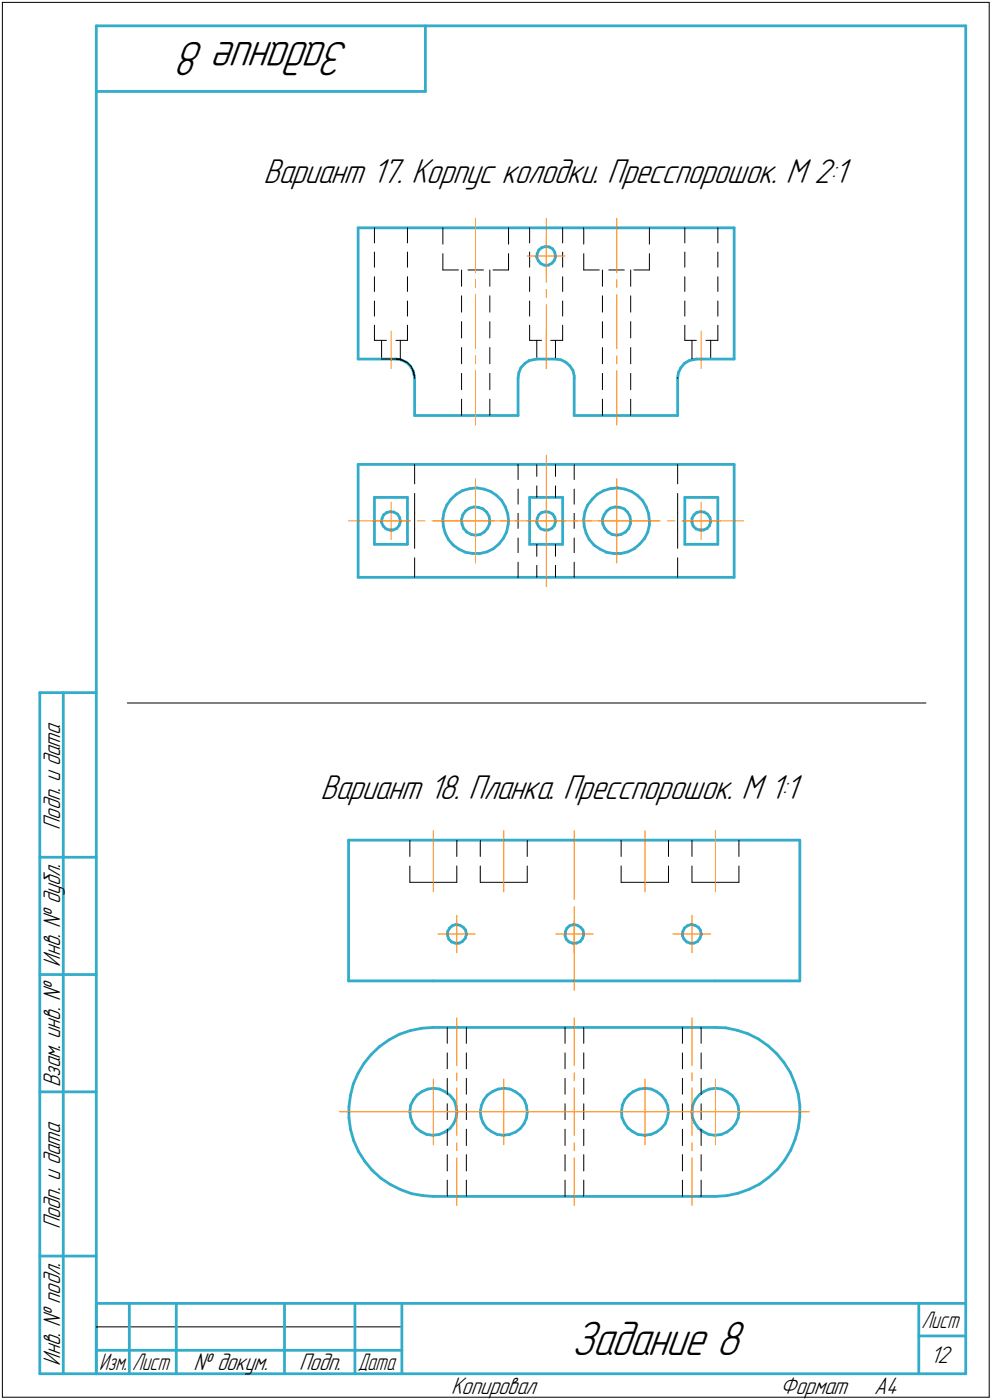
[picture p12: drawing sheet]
<svg xmlns="http://www.w3.org/2000/svg" width="211mm" height="298mm" viewBox="0 0 211 298" stroke-linecap="round" stroke-linejoin="round" font-family="sans-serif">
<g fill="none" stroke="#ff8000" stroke-width=".21">
<path d="M101.2 59.5v1.7zM101.2 46.5v11.6zM112.2 54.5h4zM116.2 46.5v13.6zM116.2 54.5h4zM116.2 54.5v4zM116.2 50.5v4zM131.2 59.5v1.7zM131.2 46.5v11.6zM83.2 70.5v8zM101.2 78.9v11.6zM101.2 75.8v1.7z"/>
<path d="M101.2 62.7v11.6zM116.2 61.6v1.7zM116.2 64.9v13.6zM116.2 70.5v8zM131.2 78.9v11.6zM131.2 75.8v1.7zM131.2 62.7v11.6zM149.2 70.5v8zM116.2 96.9v11zM74.2 110.9h13.2zM79.2 110.9h4zM83.2 110.9h4z"/>
<path d="M83.2 110.9v4zM83.2 106.9v4zM88.8 110.9h1.6zM91.9 110.9h13.2zM92.2 110.9h9zM101.2 110.9h9zM101.2 110.9v9zM101.2 101.9v9zM106.6 110.9h1.5zM109.6 110.9h13.2zM112.2 110.9h4zM116.2 114v10.9z"/>
<path d="M116.2 110.9h4zM116.2 110.9v4zM116.2 106.9v4zM122.2 110.9h9zM124.3 110.9h1.6zM127.3 110.9h13.2zM131.2 110.9h9zM131.2 110.9v9zM131.2 101.9v9zM142 110.9h1.6zM145.1 110.9h13.1zM145.2 110.9h4z"/>
<path d="M149.2 110.9h4zM149.2 110.9v4zM149.2 106.9v4zM92.2 176.9v13zM107.2 176.9v13zM122.2 176.9v14.6zM137.2 176.9v13zM152.2 176.9v13zM93.2 198.9h4zM97.2 198.9h4zM97.2 198.9v4zM97.2 194.9v4z"/>
<path d="M118.2 198.9h4zM122.2 198.9h4zM122.2 198.9v4zM122.2 194.9v4zM122.2 193v1.7zM122.2 196.3v14.6zM143.2 198.9h4zM147.2 198.9h4zM147.2 198.9v4zM147.2 194.9v4zM97.2 216.7v10.2zM122.2 216.7v10.2z"/>
<path d="M147.2 216.7v10.2zM72.2 236.7h16.4zM85.2 236.7h7zM90.1 236.7h1.5zM92.2 236.7h7zM92.2 236.7v7.1zM92.2 229.8v6.9zM93.1 236.7h16.4zM97.2 228.4v1.7zM97.2 231.6v10.2zM100.2 236.7h7zM107.2 236.7h7z"/>
<path d="M107.2 236.7v7.1zM107.2 229.8v6.9zM111 236.7h1.5zM114 236.7h16.4zM122.2 228.4v1.7zM122.2 231.6v10.2zM130.2 236.7h7zM131.9 236.7h1.5zM135 236.7h16.3zM137.2 236.7h7zM137.2 236.7v7.1zM137.2 229.8v6.9z"/>
<path d="M145.2 236.7h7zM147.2 228.4v1.7zM147.2 231.6v10.2zM152.2 236.7h7zM152.2 236.7v7.1zM152.2 229.8v6.9zM152.8 236.7h1.5zM155.9 236.7h16.3zM97.2 243.3v1.7zM97.2 246.5v10.2zM122.2 243.3v1.7zM122.2 246.5v10.2z"/>
<path d="M147.2 243.3v1.7zM147.2 246.5v10.2z"/>
</g>
<g fill="none" stroke="#33acca" stroke-width=".59">
<path d="M20.5 5.5v287zM20.5 5.5h185zM20.5 19.5h70zM90.5 5.5v14zM205.5 5.5v287zM76.2 48.5v28zM76.2 48.5h80zM114.2 54.8l.4 .7zM114.3 54l-.1 .8zM114.6 55.5l.5 .6zM114.6 53.3l.6-.6zM114.6 53.3l-.3 .7z"/>
<path d="M115.1 56.1l.7 .4zM115.2 52.7l.9-.2zM115.8 56.5h.9zM116.1 52.5l.7 .1zM116.7 56.5l.7-.5zM116.8 52.6l.8 .4zM117.6 53l.4 .7zM117.9 55.5l-.5 .5zM118 53.7l.2 .8zM118.2 54.7l-.3 .8zM118.2 54.5v.2zM156.2 48.5v28z"/>
<path d="M76.2 76.5h8zM84.2 76.5l1.1 .1zM85.3 76.6l1.1 .5zM86.4 77.1l.9 .8zM87.3 77.9l.6 1zM87.9 78.9l.2 1.1zM110.4 79.3l-.2 1.2zM110.8 78.3l-.4 1zM111.7 77.4l-.9 .9zM111.7 77.4l.9-.6zM112.6 76.8l1.1-.3zM113.7 76.5h.5z"/>
<path d="M114.2 76.5h4zM118.2 76.5l1.2 .1zM119.4 76.6l1 .5zM120.4 77.1l.8 .8zM121.2 77.9l.7 1zM121.9 78.9l.3 1.1zM144.4 79.3l-.2 1.2zM144.9 78.3l-.5 1zM145.6 77.4l-.7 .9zM145.6 77.4l1-.6zM146.6 76.8l1.1-.3zM147.7 76.5h.5z"/>
<path d="M148.2 76.5h8zM76.2 98.9v24zM76.2 98.9h80zM88.1 80l.1 .5zM88.2 88.5h22zM88.2 80.5v8zM110.2 80.5v8zM122.2 88.5h22zM122.2 80.5v8zM122.2 80v.5zM144.2 80.5v8zM156.2 98.9v24z"/>
<path d="M79.7 105.9v10zM79.7 105.9h7zM79.7 115.9h7zM81.2 111.3l.3 .7zM81.3 110.4l-.1 .9zM81.5 112l.6 .6zM81.6 109.6l.7-.5zM81.6 109.6l-.3 .8zM82.1 112.6l.8 .3zM82.3 109.1l.8-.1zM82.9 112.9h.8zM83.1 109l.7 .1z"/>
<path d="M83.7 112.9l.7-.4zM83.8 109.1l.8 .4zM84.6 109.5l.4 .7zM84.9 111.9l-.5 .6zM85 110.2l.2 .7zM85.2 111.1l-.3 .8zM85.2 110.9v.2zM86.7 105.9v10zM94.2 110.5l.1 1.5zM94.3 112l.4 1.5zM94.5 109l-.3 1.5zM94.7 113.5l.7 1.4z"/>
<path d="M95.1 107.5l-.6 1.5zM95.4 114.9l1 1.2zM95.9 106.3l1.2-1.1zM95.9 106.3l-.8 1.2zM96.4 116.1l1.2 .8zM97.1 105.2l1.3-.7zM97.6 116.9l1.5 .7zM98.2 110.6l.1 1zM98.3 111.6l.3 .9zM98.4 104.5l1.5-.4zM98.5 109.6l-.3 1zM98.6 112.5l.7 .8z"/>
<path d="M99.1 108.8l.8-.6zM99.1 108.8l-.6 .8zM99.1 117.6l1.5 .3zM99.3 113.3l.9 .5zM99.9 108.2l.9-.3zM99.9 104.1l1.5-.2zM100.2 113.8l1 .2zM100.6 117.9h1.5zM100.8 107.9l1.1 .1zM101.2 114l1-.2zM101.4 103.9l1.6 .2zM101.9 108l.9 .4z"/>
<path d="M102.1 117.9l1.5-.4zM102.2 113.8l.8-.5zM102.8 108.4l.7 .7zM103 104.1l1.4 .5zM103.5 109.1l.6 .8zM103.6 117.5l1.4-.7zM103.7 112.5l-.7 .8zM104.1 109.9l.1 1zM104.1 111.6l-.4 .9zM104.2 110.9l-.1 .7zM104.4 104.6l1.3 .9zM105 116.8l1.2-1z"/>
<path d="M105.7 105.5l1.1 1.1zM106.8 106.6l.7 1.3zM107.1 114.6l-.9 1.2zM107.5 107.9l.5 1.5zM107.8 113.3l-.7 1.3zM108 109.4l.2 1.5zM108.1 111.8l-.3 1.5zM108.2 110.9l-.1 .9zM112.7 105.9v10zM112.7 105.9h7zM112.7 115.9h7zM114.2 111.3l.4 .7z"/>
<path d="M114.3 110.4l-.1 .9zM114.6 112l.5 .6zM114.6 109.6l.6-.5zM114.6 109.6l-.3 .8zM115.1 112.6l.7 .3zM115.2 109.1l.9-.1zM115.8 112.9h.9zM116.1 109l.7 .1zM116.7 112.9l.7-.4zM116.8 109.1l.8 .4zM117.6 109.5l.4 .7zM117.9 111.9l-.5 .6z"/>
<path d="M118 110.2l.2 .7zM118.2 111.1l-.3 .8zM118.2 110.9v.2zM119.7 105.9v10zM124.2 110.5l.1 1.5zM124.3 112l.4 1.5zM124.5 109l-.3 1.5zM124.7 113.5l.7 1.4zM125.1 107.5l-.6 1.5zM125.4 114.9l1 1.2zM126 106.3l1.1-1.1zM126 106.3l-.9 1.2z"/>
<path d="M126.4 116.1l1.3 .8zM127.1 105.2l1.3-.7zM127.7 116.9l1.3 .7zM128.2 110.6l.1 1zM128.3 111.6l.4 .9zM128.4 104.5l1.5-.4zM128.5 109.6l-.3 1zM128.7 112.5l.7 .8zM129 117.6l1.6 .3zM129.1 108.8l.8-.6zM129.1 108.8l-.6 .8zM129.4 113.3l.8 .5z"/>
<path d="M129.9 108.2l1-.3zM129.9 104.1l1.5-.2zM130.2 113.8l1 .2zM130.6 117.9h1.5zM130.9 107.9l1 .1zM131.2 114l1-.2zM131.4 103.9l1.5 .2zM131.9 108l.9 .4zM132.1 117.9l1.5-.4zM132.2 113.8l.9-.5zM132.8 108.4l.7 .7zM132.9 104.1l1.5 .5z"/>
<path d="M133.5 109.1l.5 .8zM133.6 117.5l1.4-.7zM133.8 112.5l-.7 .8zM134 109.9l.2 1zM134.1 111.6l-.3 .9zM134.2 110.9l-.1 .7zM134.4 104.6l1.2 .9zM135 116.8l1.1-1zM135.6 105.5l1.1 1.1zM136.7 106.6l.8 1.3zM137.2 114.6l-1.1 1.2zM137.5 107.9l.5 1.5z"/>
<path d="M137.8 113.3l-.6 1.3zM138 109.4l.2 1.5zM138.2 111.8l-.4 1.5zM138.2 110.9v.9zM145.7 105.9h7zM145.7 105.9v10zM145.7 115.9h7zM147.2 110.4v.9zM147.2 111.3l.3 .7zM147.5 112l.6 .6zM147.7 109.6l.6-.5zM147.7 109.6l-.5 .8z"/>
<path d="M148.1 112.6l.7 .3zM148.3 109.1l.7-.1zM148.8 112.9h.9zM149 109l.9 .1zM149.7 112.9l.8-.4zM149.9 109.1l.6 .4zM150.5 109.5l.5 .7zM151 111.9l-.5 .6zM151 110.2l.2 .7zM151.2 111.1l-.2 .8zM151.2 110.9v.2zM152.7 105.9v10z"/>
<path d="M76.2 122.9h80zM8.5 147.5v145zM8.5 147.5h12zM13.5 147.5v145zM74.2 178.9v30zM74.2 178.9h18zM92.2 178.9h60zM152.2 178.9h18zM170.2 178.9v30zM8.5 182.5h12zM95.2 198.4v.8zM95.2 199.2l.3 .8z"/>
<path d="M95.5 200l.6 .6zM95.7 197.6l.6-.5zM95.7 197.6l-.5 .8zM96.3 197.1l.7-.3zM97 196.8l.9 .2zM97.9 197l.7 .4zM98.6 197.4l.5 .6zM99 199.8l-.6 .7zM99.1 198l.1 .9zM99.2 199.1l-.2 .7zM99.2 198.9v.2zM120.2 199.2l.3 .8z"/>
<path d="M120.3 198.4l-.1 .8zM120.5 200l.6 .6zM120.6 197.6l.6-.5zM120.6 197.6l-.3 .8zM121.2 197.1l.9-.3zM122.1 196.8l.8 .2zM122.9 197l.6 .4zM123.5 197.4l.5 .6zM124 199.8l-.6 .7zM124 198l.2 .9zM124.2 199.1l-.2 .7zM124.2 198.9v.2z"/>
<path d="M145.2 199.2l.3 .8zM145.3 198.4l-.1 .8zM145.5 200l.6 .6zM145.6 197.6l.7-.5zM145.6 197.6l-.3 .8zM146.3 197.1l.8-.3zM147.1 196.8l.7 .2zM147.8 197l.8 .4zM148.6 197.4l.4 .6zM148.9 199.8l-.5 .7zM149 198l.2 .9zM149.2 199.1l-.3 .7z"/>
<path d="M149.2 198.9v.2zM8.5 207.5h12zM74.2 208.9h18zM87.3 219.5l2.4-.6zM89.7 218.9l2.5-.1zM92.2 208.9h60zM92.2 218.8h60zM96.1 200.6l.8 .2zM96.9 200.8h.8zM97.7 200.8l.7-.3zM121.1 200.6l.7 .2zM121.8 200.8h.9z"/>
<path d="M122.7 200.8l.7-.3zM146.1 200.6l.7 .2zM146.8 200.8h.9zM147.7 200.8l.7-.3zM152.2 208.9h18zM152.2 218.8l2.2 .1zM154.4 218.9l2.4 .5zM156.8 219.4l2.4 .7zM8.5 232.5h12zM74.3 235.6v2.5zM74.3 238.1l.3 2.4zM74.6 233.2l-.3 2.4z"/>
<path d="M75.2 230.8l-.6 2.4zM76.2 228.5l-1 2.3zM77.5 226.4l-1.3 2.1zM79 224.5l1.8-1.7zM79 224.5l-1.5 1.9zM80.8 222.8l2-1.4zM82.8 221.4l2.2-1.2zM85 220.2l2.3-.7zM87.2 236.6l.2 1.3zM87.4 235.4l-.2 1.2zM87.4 237.9l.4 1.2zM87.8 239.1l.8 1.1z"/>
<path d="M88 234.2l-.6 1.2zM88.7 233.2l1.1-.8zM88.7 233.2l-.7 1zM89.8 232.4l1.2-.5zM91 231.9l1.3-.2zM92.3 231.7l1.3 .2zM93.6 231.9l1.1 .6zM94.7 232.5l1.1 .8zM95.8 233.3l.8 1zM96.5 239.3l-.7 1zM96.6 234.3l.4 1.2zM97 238.1l-.5 1.2z"/>
<path d="M97 235.5l.2 1.3zM97.2 236.8l-.2 1.3zM102.2 236.6l.2 1.3zM102.4 237.9l.4 1.2zM102.4 235.4l-.2 1.2zM102.8 239.1l.7 1.1zM103 234.2l-.6 1.2zM103.7 233.2l1.1-.8zM103.7 233.2l-.7 1zM104.8 232.4l1.2-.5zM106 231.9l1.3-.2zM107.3 231.7l1.2 .2z"/>
<path d="M108.5 231.9l1.2 .6zM109.7 232.5l1 .8zM110.7 233.3l.9 1zM111.5 239.3l-.8 1zM111.6 234.3l.4 1.2zM112 238.1l-.5 1.2zM112 235.5l.2 1.3zM112.2 236.8l-.2 1.3zM132.2 236.6l.1 1.3zM132.3 237.9l.5 1.2zM132.4 235.4l-.2 1.2zM132.8 239.1l.8 1.1z"/>
<path d="M132.9 234.2l-.5 1.2zM133.8 233.2l1-.8zM133.8 233.2l-.9 1zM134.8 232.4l1.2-.5zM136 231.9l1.3-.2zM137.3 231.7l1.3 .2zM138.6 231.9l1.2 .6zM139.8 232.5l1 .8zM140.8 233.3l.8 1zM141.6 239.3l-.9 1zM141.6 234.3l.5 1.2zM142 238.1l-.4 1.2z"/>
<path d="M142.1 235.5l.1 1.3zM142.2 236.8l-.2 1.3zM147.2 236.6l.1 1.3zM147.3 237.9l.5 1.2zM147.4 235.4l-.2 1.2zM147.8 239.1l.8 1.1zM147.9 234.2l-.5 1.2zM148.8 233.2l1-.8zM148.8 233.2l-.9 1zM149.8 232.4l1.2-.5zM151 231.9l1.3-.2zM152.3 231.7l1.3 .2z"/>
<path d="M153.6 231.9l1.2 .6zM154.8 232.5l1 .8zM155.8 233.3l.7 1zM156.5 239.3l-.8 1zM156.5 234.3l.6 1.2zM157.1 238.1l-.6 1.2zM157.1 235.5l.1 1.3zM157.2 236.8l-.1 1.3zM159.2 220.1l2.2 1.1zM161.4 221.2l2 1.5zM163.4 222.7l1.9 1.7zM165.3 224.4l1.5 1.8z"/>
<path d="M166.8 226.2l1.3 2.1zM168.1 228.3l1 2.2zM169.1 230.5l.7 2.4zM169.8 232.9l.4 2.5zM170.2 237.8l-.4 2.5zM170.2 235.4v2.4zM74.6 240.5l.7 2.4zM75.3 242.9l1 2.3zM76.3 245.2l1.3 2.1zM77.6 247.3l1.6 1.9zM79.2 249.2l1.8 1.7zM81 250.9l2.1 1.3z"/>
<path d="M83.1 252.2l2.2 1.1zM85.3 253.3l2.2 .9zM87.5 254.2l2.5 .4zM88.6 240.2l1 .8zM89.6 241l1.2 .6zM90 254.6l2.2 .2zM90.8 241.6l1.2 .1zM92 241.7h.2zM92.2 254.8h60zM92.2 241.7l1.3-.1zM93.5 241.6l1.2-.6zM94.7 241l1.1-.7z"/>
<path d="M103.5 240.2l1.1 .8zM104.6 241l1.1 .6zM105.7 241.6l1.3 .1zM107 241.7h.2zM107.2 241.7l1.3-.1zM108.5 241.6l1.2-.6zM109.7 241l1-.7zM133.6 240.2l1 .8zM134.6 241l1.1 .6zM135.7 241.6l1.4 .1zM137.1 241.7h.1zM137.2 241.7l1.3-.1z"/>
<path d="M138.5 241.6l1.2-.6zM139.7 241l1-.7zM148.6 240.2l1 .8zM149.6 241l1.2 .6zM150.8 241.6l1.3 .1zM152.1 241.7h.1zM152.2 254.8l2.5-.2zM152.2 241.7l1.3-.1zM153.5 241.6l1.2-.6zM154.7 254.6l2.4-.5zM154.7 241l1-.7zM157.1 254.1l2.3-.9z"/>
<path d="M159.4 253.2l2.2-1.1zM161.6 252.1l2-1.4zM163.6 250.7l1.8-1.7zM167 247.1l-1.6 1.9zM168.2 244.9l-1.2 2.2zM169.2 242.7l-1 2.2zM169.8 240.3l-.6 2.4zM8.5 267.5h12zM20.5 277.5h185zM20.5 277.5v15zM27.5 277.5v15zM37.5 277.5v15z"/>
<path d="M60.5 277.5v15zM75.5 277.5v15zM85.5 277.5v15zM195.5 277.5v15zM8.5 292.5h12zM20.5 292.5h185zM20.5 287.5h7zM27.5 287.5h10zM37.5 287.5h23zM60.5 287.5h15zM75.5 287.5h10zM195.5 284.5h10z"/>
</g>
<g fill="none" stroke="#000" stroke-width=".21">
<path d="M.5 .5v297zM.5 .5h210zM210.5 .5v297zM79.7 58.9v3.2zM79.7 53.7v3.2zM79.7 48.5v3.2zM86.7 58.9v3.2zM86.7 53.7v3.2zM86.7 48.5v3.2zM94.2 54v3.5zM94.2 48.5v3.5zM94.2 57.5h3.3z"/>
<path d="M98.2 57.5v3.5zM99.6 57.5h3.3zM104.2 57.5v3.5zM104.9 57.5h3.3zM108.2 54v3.5zM108.2 48.5v3.5zM112.7 58.9v3.2zM112.7 53.7v3.2zM112.7 48.5v3.2zM114.2 54.5v.3zM114.2 54.8l.4 .7zM114.6 55.5l.5 .6z"/>
<path d="M115.1 56.1l.7 .4zM115.2 52.7l.9-.2zM115.2 52.7l-.1 .1zM115.8 56.5h.9zM116.1 52.5l.7 .1zM116.7 56.5l.6-.4zM116.8 52.6l.8 .4zM117.6 53l.4 .7zM118 53.7l.2 .8zM119.7 58.9v3.2zM119.7 53.7v3.2zM119.7 48.5v3.2z"/>
<path d="M124.2 54v3.5zM124.2 48.5v3.5zM124.2 57.5h3.3zM128.2 57.5v3.5zM129.5 57.5h3.3zM134.2 57.5v3.5zM134.9 57.5h3.3zM138.2 54v3.5zM138.2 48.5v3.5zM145.7 58.9v3.2zM145.7 53.7v3.2zM145.7 48.5v3.2z"/>
<path d="M152.7 58.9v3.2zM152.7 53.7v3.2zM152.7 48.5v3.2zM79.7 69.3v3.2zM79.7 64.1v3.2zM79.7 72.5h2.5zM81.2 72.5v4zM81.2 76.5h3zM84.2 72.5h2.5zM84.2 76.5h1zM84.2 76.5l1.1 .1zM85.2 72.5v4z"/>
<path d="M85.2 76.5l.6 .2zM85.3 76.6l1 .4zM85.8 76.7l1 .6zM86.7 69.3v3.2zM86.7 64.1v3.2zM86.8 77.3l.7 .8zM87.5 78.1l.6 1.1zM87.6 78.5l.3 .4zM87.9 78.9l.2 1.1zM88.1 79.2l.1 1.1zM98.2 79.5v3.5zM98.2 74v3.5z"/>
<path d="M98.2 68.5v3.5zM98.2 63v3.5zM104.2 79.5v3.5zM104.2 74v3.5zM104.2 68.5v3.5zM104.2 63v3.5zM112.7 72.5h2.5zM112.7 69.3v3.2zM112.7 64.1v3.2zM114.2 72.5v4zM114.2 76.5h4zM117.2 72.5h2.5z"/>
<path d="M118.2 72.5v4zM119.7 69.3v3.2zM119.7 64.1v3.2zM128.2 79.5v3.5zM128.2 74v3.5zM128.2 68.5v3.5zM128.2 63v3.5zM134.2 79.5v3.5zM134.2 74v3.5zM134.2 68.5v3.5zM134.2 63v3.5zM144.3 79.8l-.1 .5z"/>
<path d="M144.4 79.3l-.2 1.2zM144.6 78.7l-.3 1.1zM144.8 78.5l-.4 .8zM145.2 77.7l.9-.7zM145.2 77.7l-.6 1zM145.7 69.3v3.2zM145.7 64.1v3.2zM145.7 72.5h2.5zM146.1 77l1.1-.5zM146.2 77l.4-.2zM146.6 76.8l1.1-.3zM147.2 76.5h1z"/>
<path d="M147.2 72.5v4zM147.7 76.5h.5zM148.2 76.5h3zM150.2 72.5h2.5zM151.2 72.5v4zM152.7 69.3v3.2zM152.7 64.1v3.2zM88.1 80l.1 .5zM88.2 80.3v.2zM88.2 98.9v4.1zM98.2 85v3.5zM104.2 85v3.5z"/>
<path d="M110.2 98.9v3.2zM114.2 98.9v2.5zM118.2 98.9v2.5zM122.2 98.9v3.2zM128.2 85v3.5zM134.2 85v3.5zM144.2 80.3v.2zM144.2 98.9v4.1zM88.2 112.7v4.1zM88.2 118.8v4.1zM88.2 105.1v4.1zM88.2 109.2v3.5z"/>
<path d="M110.2 104.1v3.3zM110.2 109.3v3.2zM110.2 114.6v3.1zM110.2 119.7v3.2zM114.2 115.9v2.5zM114.2 103.5v2.4zM118.2 103.5v2.4zM118.2 115.9v2.5zM122.2 104.1v3.3zM122.2 109.3v3.2zM122.2 114.6v3.1zM122.2 119.7v3.2z"/>
<path d="M144.2 105.1v4.1zM144.2 109.2v3.5zM144.2 112.7v4.1zM144.2 118.8v4.1zM114.2 120.4v2.5zM118.2 120.4v2.5zM27.1 149.7h169.9zM87.2 178.9v3.5zM97.2 178.9v3.5zM102.2 178.9v3.5zM112.2 178.9v3.5zM132.2 178.9v3.5z"/>
<path d="M142.2 178.9v3.5zM147.2 178.9v3.5zM157.2 178.9v3.5zM87.2 187.9h5zM87.2 184.4v3.5zM92.2 187.9h5zM97.2 184.4v3.5zM102.2 184.4v3.5zM102.2 187.9h5zM107.2 187.9h5zM112.2 184.4v3.5zM132.2 184.4v3.5z"/>
<path d="M132.2 187.9h5zM137.2 187.9h5zM142.2 184.4v3.5zM147.2 184.4v3.5zM147.2 187.9h5zM152.2 187.9h5zM157.2 184.4v3.5zM95.2 218.8v3.4zM99.2 218.8v3.4zM120.2 218.8v3.4zM124.2 218.8v3.4zM145.2 218.8v3.4z"/>
<path d="M149.2 218.8v3.4zM95.2 224.2v3.4zM95.2 229.6v3.4zM95.2 235v3.4zM99.2 224.2v3.4zM99.2 229.6v3.4zM99.2 235v3.4zM120.2 224.2v3.4zM120.2 229.6v3.4zM120.2 235v3.4zM124.2 224.2v3.4zM124.2 229.6v3.4z"/>
<path d="M124.2 235v3.4zM145.2 224.2v3.4zM145.2 229.6v3.4zM145.2 235v3.4zM149.2 224.2v3.4zM149.2 229.6v3.4zM149.2 235v3.4zM95.2 240.5v3.4zM95.2 245.9v3.4zM95.2 251.3v3.5zM99.2 240.5v3.4zM99.2 245.9v3.4z"/>
<path d="M99.2 251.3v3.5zM120.2 240.5v3.4zM120.2 245.9v3.4zM120.2 251.3v3.5zM124.2 240.5v3.4zM124.2 245.9v3.4zM124.2 251.3v3.5zM145.2 240.5v3.4zM145.2 245.9v3.4zM145.2 251.3v3.5zM149.2 240.5v3.4zM149.2 245.9v3.4z"/>
<path d="M149.2 251.3v3.5zM.5 297.5h210zM20.5 282.5h65z"/>
</g>
<g fill="#fff" stroke="#fff" stroke-width=".21">
<path d="M56 33.3h125.4zM56 33.4h125.4zM56 33.4h125.4zM56 33.5h125.4zM56 33.6h125.4zM56 33.7h125.4zM56 33.8h125.4zM56 33.9h125.4zM56 34h125.4zM56 34h125.4zM56 34.1h125.4zM56 34.2h125.4zM56 34.3h125.4zM56 34.4h125.4zM56 34.5h125.4zM56 34.5h125.4zM56 34.6h125.4zM56 34.7h125.4zM56 34.8h125.4zM56 34.9h125.4zM56 35h125.4zM56 35.1h125.4zM56 35.1h125.4zM56 35.2h125.4zM56 35.3h125.4zM56 35.4h125.4zM56 35.5h125.4zM56 35.6h125.4zM56 35.6h125.4zM56 35.7h125.4zM56 35.8h125.4zM56 35.9h125.4zM56 36h125.4zM56 36.1h125.4zM56 36.2h125.4zM56 36.2h125.4zM56 36.3h125.4zM56 36.4h125.4zM56 36.5h125.4zM56 36.6h125.4zM56 36.7h125.4zM56 36.7h125.4zM56 36.8h125.4zM56 36.9h125.4zM56 37h125.4zM56 37.1h125.4zM56 37.2h125.4zM56 37.3h125.4zM56 37.3h125.4zM56 37.4h125.4zM56 37.5h125.4zM56 37.6h125.4zM56 37.7h125.4zM56 37.8h125.4zM56 37.8h125.4zM56 37.9h125.4zM56 38h125.4zM56 38.1h125.4zM56 38.2h125.4zM56 38.3h125.4zM56 38.4h125.4zM56 38.4h125.4zM56 38.5h125.4zM56 38.6h125.4zM56 38.7h125.4zM56 38.8h125.4zM56 38.9h125.4zM56 38.9h125.4zM56 39h125.4zM56 39.1h125.4zM56 39.2h125.4zM56 39.3h125.4zM56 39.4h125.4zM56 39.5h125.4zM56 39.5h125.4zM56 39.6h125.4zM56 39.7h125.4zM56 39.8h125.4zM56 39.9h125.4zM56 40h125.4zM56 40h125.4zM56 40.1h125.4zM56 40.2h125.4zM56 40.3h125.4z"/>
<path d="M68.2 164.4h102.7zM68.2 164.5h102.7zM68.2 164.6h102.7zM68.2 164.7h102.7zM68.2 164.8h102.7zM68.2 164.8h102.7zM68.2 164.9h102.7zM68.2 165h102.7zM68.2 165.1h102.7zM68.2 165.2h102.7zM68.2 165.3h102.7zM68.2 165.4h102.7zM68.2 165.4h102.7zM68.2 165.5h102.7zM68.2 165.6h102.7zM68.2 165.7h102.7zM68.2 165.8h102.7zM68.2 165.9h102.7zM68.2 165.9h102.7zM68.2 166h102.7zM68.2 166.1h102.7zM68.2 166.2h102.7zM68.2 166.3h102.7zM68.2 166.4h102.7zM68.2 166.5h102.7zM68.2 166.5h102.7zM68.2 166.6h102.7zM68.2 166.7h102.7zM68.2 166.8h102.7zM68.2 166.9h102.7zM68.2 167h102.7zM68.2 167h102.7zM68.2 167.1h102.7zM68.2 167.2h102.7zM68.2 167.3h102.7zM68.2 167.4h102.7zM68.2 167.5h102.7zM68.2 167.6h102.7zM68.2 167.6h102.7zM68.2 167.7h102.7zM68.2 167.8h102.7zM68.2 167.9h102.7zM68.2 168h102.7zM68.2 168.1h102.7zM68.2 168.1h102.7zM68.2 168.2h102.7zM68.2 168.3h102.7zM68.2 168.4h102.7zM68.2 168.5h102.7zM68.2 168.6h102.7zM68.2 168.7h102.7zM68.2 168.7h102.7zM68.2 168.8h102.7zM68.2 168.9h102.7zM68.2 169h102.7zM68.2 169.1h102.7zM68.2 169.2h102.7zM68.2 169.2h102.7zM68.2 169.3h102.7zM68.2 169.4h102.7zM68.2 169.5h102.7zM68.2 169.6h102.7zM68.2 169.7h102.7zM68.2 169.8h102.7zM68.2 169.8h102.7zM68.2 169.9h102.7zM68.2 170h102.7zM68.2 170.1h102.7zM68.2 170.2h102.7zM68.2 170.3h102.7zM68.2 170.3h102.7zM68.2 170.4h102.7zM68.2 170.5h102.7zM68.2 170.6h102.7zM68.2 170.7h102.7zM68.2 170.8h102.7zM68.2 170.9h102.7zM68.2 170.9h102.7zM68.2 171h102.7zM68.2 171.1h102.7zM68.2 171.2h102.7zM68.2 171.3h102.7zM68.2 171.4h102.7zM68.2 171.4h102.7zM68.2 171.5h102.7z"/>
</g>
<g font-size="10.9">
<text x="74.4" y="9" transform="rotate(-180 74.4 9)">Задание 8</text>
<text x="121.6" y="288.5">Задание 8</text>
</g>
<g font-size="7.8">
<text x="56" y="38.9">Вариант 17. Корпус колодки. Пресспорошок. М 2:1</text>
<text x="68.2" y="170.1">Вариант 18. Планка. Пресспорошок. М 1:1</text>
</g>
<g font-size="5.4">
<text x="12.8" y="176.7" transform="rotate(-90 12.8 176.7)">Подп. и дата</text>
<text x="12.8" y="205.8" transform="rotate(-90 12.8 205.8)">Инв. № дубл.</text>
<text x="12.8" y="231.6" transform="rotate(-90 12.8 231.6)">Взам. инв. №</text>
<text x="12.8" y="261.7" transform="rotate(-90 12.8 261.7)">Подп. и дата</text>
<text x="12.8" y="290.8" transform="rotate(-90 12.8 290.8)">Инв. № подл.</text>
<text x="41.2" y="291.8">№ докум.</text>
<text x="63.6" y="291.8">Подп.</text>
<text x="198" y="290.3">12</text>
<text x="96" y="296.8">Копировал</text>
<text x="166" y="296.8">Формат</text>
<text x="186" y="296.8">A4</text>
</g>
<g font-size="5.3">
<text x="196.1" y="282.8">Лист</text>
<text x="21.1" y="291.8">Изм.</text>
<text x="28.1" y="291.8">Лист</text>
<text x="76.1" y="291.8">Дата</text>
</g>
</svg>
